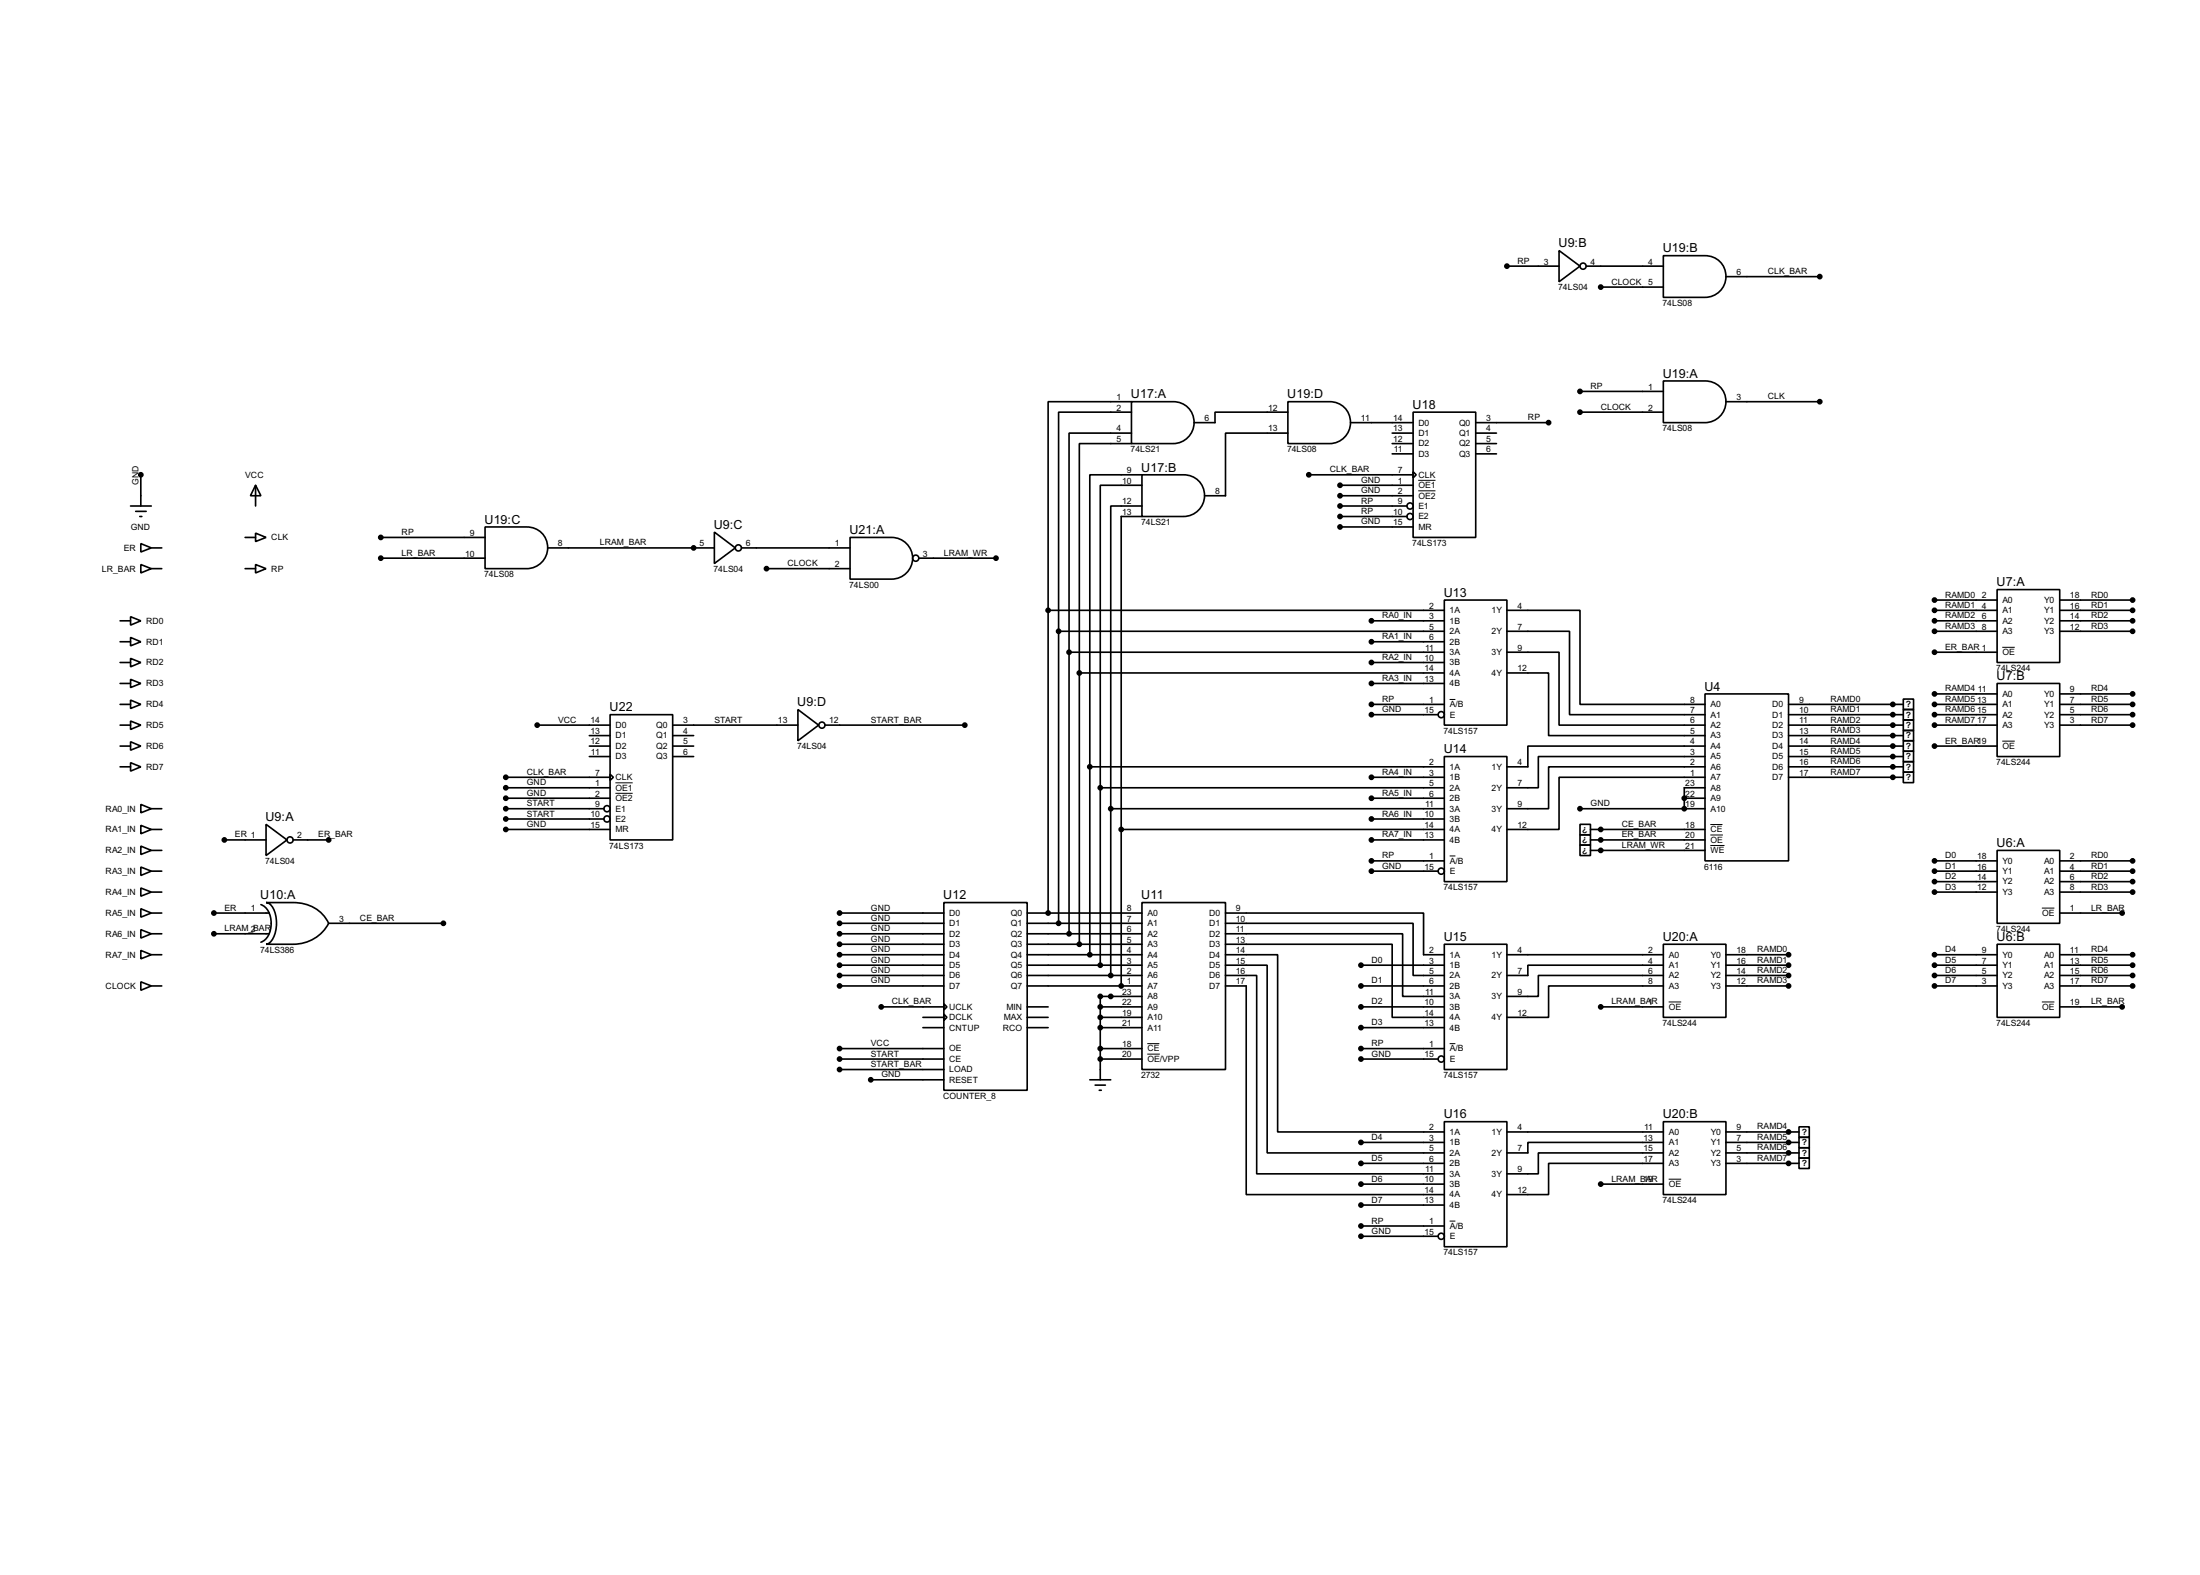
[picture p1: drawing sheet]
<svg xmlns="http://www.w3.org/2000/svg" width="536mm" height="383mm" viewBox="0 0 536 383" stroke-linecap="round" stroke-linejoin="round" font-family="sans-serif">
<g fill="none" stroke="#000" stroke-width=".4">
<path d="M367.1 64.8h12.7M379.8 61l5.1 3.8-5.1 3.8zM386.4 64.8h18.8M389.9 69.9h15.3M405.2 62.3h10.1a5.1 5.1 0 0 1 5.1 5 5.1 5.1 0 0 1-5.1 5.1h-10.1zM420.4 67.4h22.9M275.6 97.8h10.2a5.1 5.1 0 0 1 5.1 5.1 5.1 5.1 0 0 1-5.1 5.1h-10.2zM275.6 97.8h-20.3v50.8M313.7 97.8h10.2a5.1 5.1 0 0 1 5.1 5.1 5.1 5.1 0 0 1-5.1 5.1h-10.2zM384.9 95.3h20.3M405.2 92.8h10.1a5.1 5.1 0 0 1 5.1 5 5.1 5.1 0 0 1-5.1 5.1h-10.1zM420.4 97.8h22.9"/>
<path d="M34.3 115.6v7.6M62.3 118.2l1.3 2.5h-2.6zM62.3 118.2v5M275.6 100.4h-17.7v53.3M275.6 105.5h-15.2v53.3M275.6 108h-12.7v55.9M278.2 115.6h10.1a5.1 5.1 0 0 1 5.1 5.1 5.1 5.1 0 0 1-5.1 5.1h-10.1zM278.2 115.6h-12.7v71.1M278.2 118.2h-10.2v73.6M313.7 100.4h-17.7v2.5h-5.1M313.7 105.5h-15.2v15.2h-5.1M318.8 115.6h25.4"/>
<path d="M326.4 118.2h17.8M329 102.9h15.2M339.1 105.5h5.1M339.1 108h5.1M339.1 110.5h5.1M344.2 100.4h15.3v30.5h-15.3zM344.2 114.9l.8 .7-.8 .8zM359.5 102.9h17.7M359.5 105.5h5M359.5 108h5M359.5 110.5h5M384.9 100.4h20.3"/>
<path d="M31.8 123.2h5.1M33.1 124.5h2.5M34.1 125.8h.5M34.3 132.4l2.6 1-2.6 1zM34.3 137.5l2.6 1-2.6 1zM36.9 133.4h2.5M36.9 138.5h2.5M59.7 138.5h2.6M59.7 130.9h2.6M62.3 129.8l2.5 1.1-2.5 1zM62.3 137.5l2.5 1-2.5 1zM92.8 135.9h25.4"/>
<path d="M92.8 130.9h25.4M118.2 128.3h10.1a5.1 5.1 0 0 1 5.1 5.1 5.1 5.1 0 0 1-5.1 5.1h-10.1zM133.4 133.4h40.6M174 129.6l5.1 3.8-5.1 3.8zM180.6 133.4h26.5M186.7 138.5h20.4M207.1 130.9h10.1a5.1 5.1 0 0 1 5.1 5 5.1 5.1 0 0 1-5.1 5.1h-10.1zM223.8 135.9h18.8M278.2 123.2h-7.6v73.7M278.2 125.8h-5.1v114.3M326.4 120.7h17.8M326.4 123.2h16.3"/>
<path d="M326.4 125.8h16.3M326.4 128.3h17.8M29.3 151.2h2.5M29.3 156.3h2.5M31.8 150.2l2.5 1-2.5 1zM31.8 155.2l2.5 1.1-2.5 1zM255.3 148.6h96.5M255.3 148.6v73.7M257.9 153.7h93.9M257.9 153.7v71.1M260.4 158.8h91.4M260.4 158.8v68.6"/>
<path d="M334.1 151.2h17.7M334.1 156.3h17.7M351.8 146.1h15.3v30.5h-15.3zM367.1 148.6h17.8v22.9h30.4M367.1 153.7h15.2v20.3h33M367.1 158.8h12.7v17.8h35.5M471.2 158.8h15.3M471.2 146.1h15.3M471.2 148.6h15.3M471.2 151.2h15.3M471.2 153.7h15.3M486.5 143.6h15.2v17.7h-15.2z"/>
<path d="M501.7 146.1h17.8M501.7 148.6h17.8M501.7 151.2h17.8M501.7 153.7h17.8M29.3 171.5h2.5M29.3 176.6h2.5M29.3 161.3h2.5M29.3 166.4h2.5M31.8 160.3l2.5 1-2.5 1.1zM31.8 165.4l2.5 1-2.5 1zM31.8 170.5l2.5 1-2.5 1zM31.8 175.6l2.5 1-2.5 1z"/>
<path d="M130.9 176.6h17.7M143.6 179.1h5M148.6 174h15.3v30.5h-15.3zM163.9 176.6h30.5M163.9 179.1h5.1M194.4 172.8l5 3.8-5 3.8zM201 176.6h34M262.9 163.9h88.9M262.9 163.9v66M334.1 171.5h17.7M334.1 174h16.2M334.1 161.3h17.7"/>
<path d="M334.1 166.4h17.7M367.1 163.9h10.1v15.2h38.1M415.3 169h20.4v40.6h-20.4zM435.7 171.5h27.9M435.7 174h27.9M435.7 176.6h27.9M435.7 179.1h27.9M463.6 170.2h2.5v2.6h-2.5zM463.6 172.8h2.5v2.5h-2.5zM463.6 175.3h2.5v2.6h-2.5zM463.6 177.9h2.5v2.5h-2.5zM471.2 169h15.3"/>
<path d="M471.2 171.5h15.3M471.2 174h15.3M471.2 176.6h15.3M486.5 166.4h15.2v17.8h-15.2zM501.7 169h17.8M501.7 171.5h17.8M501.7 174h17.8M501.7 176.6h17.8M29.3 181.7h2.5M29.3 186.7h2.5M31.8 180.6l2.5 1.1-2.5 1zM31.8 185.7l2.5 1-2.5 1.1z"/>
<path d="M34.3 195.9l2.6 1-2.6 1zM36.9 196.9h2.5M123.2 196.9h23.9M123.2 189.3h25.4M123.2 194.4h25.4M123.2 199.4h23.9M123.2 191.8h25.4M143.6 181.7h5M143.6 184.2h5M148.6 188.5l.8 .8-.8 .7zM163.9 181.7h5.1M163.9 184.2h5.1"/>
<path d="M265.5 186.7h86.3M265.5 186.7v45.8M268 191.8v43.2M268 191.8h83.8M270.6 196.9h81.2M270.6 196.9v40.6M334.1 189.3h17.7M334.1 194.4h17.7M334.1 199.4h17.7M351.8 184.2h15.3v30.5h-15.3zM384.9 196.9h30.4M410.3 194.4h5"/>
<path d="M415.3 181.7h-43.1v5h-5.1M415.3 184.2h-40.6v7.6h-7.6M415.3 186.7h-38.1v10.2h-10.1M415.3 189.3h-35.5v12.7h-12.7M415.3 191.8h-5v5.1M435.7 181.7h27.9M435.7 189.3h27.9M435.7 184.2h27.9M435.7 186.7h27.9M463.6 180.4h2.5v2.5h-2.5zM463.6 182.9h2.5v2.6h-2.5zM463.6 185.5h2.5v2.5h-2.5z"/>
<path d="M463.6 188h2.5v2.6h-2.5zM471.2 181.7h15.3M34.3 201l2.6 1-2.6 1zM34.3 206l2.6 1.1-2.6 1zM34.3 211.1l2.6 1-2.6 1.1zM34.3 216.2l2.6 1-2.6 1zM36.9 212.1h2.5M36.9 217.2h2.5M36.9 202h2.5M36.9 207.1h2.5M54.7 204.5h10.1M64.8 200.7l5.1 3.8-5.1 3.8z"/>
<path d="M64.8 219.8h6.6a9.2 9.2 0 0 1 8.7 5 9.6 9.6 0 0 1-8.7 5.1h-6.6a3.5 3.5 0 0 0 2.3-3.1 7.2 7.2 0 0 0-1.4-6.7zM71.4 204.5h8.7M123.2 202h25.4M229.9 219.8h20.3v45.7h-20.3zM273.1 202h78.7M278.2 219.8h20.3v40.6h-20.3zM334.1 209.6h17.7M334.1 212.1h16.2M334.1 204.5h17.7M384.9 200.7h2.5v2.6h-2.5zM384.9 203.3h2.5v2.5h-2.5zM384.9 205.8h2.5v2.5h-2.5z"/>
<path d="M387.4 204.5h27.9M387.4 202h27.9M387.4 207.1h27.9M471.2 209.6h15.3M471.2 212.1h15.3M471.2 214.7h15.3M471.2 217.2h15.3M486.5 207.1h15.2v17.7h-15.2zM501.7 209.6h17.8M501.7 212.1h17.8M501.7 214.7h17.8M501.7 217.2h17.8"/>
<path d="M34.3 239.1l2.6 1-2.6 1zM34.3 221.3l2.6 1-2.6 1zM34.3 226.4l2.6 1-2.6 1zM34.3 231.4l2.6 1.1-2.6 1zM36.9 222.3h2.5M36.9 232.5h2.5M36.9 227.4h2.5M52.1 222.3h13.5M52.1 227.4h13.5M63.6 220.3a5.1 5.1 0 0 1 2.3 6.1 3.9 3.9 0 0 1-2.3 3M80.1 224.8h27.9M204.5 222.3h25.4"/>
<path d="M204.5 232.5h25.4M204.5 235h25.4M204.5 237.5h25.4M204.5 227.4h25.4M204.5 224.8h25.4M204.5 229.9h25.4M250.2 222.3h28M250.2 232.5h28M250.2 235h28M250.2 237.5h28M250.2 227.4h28M250.2 224.8h28"/>
<path d="M250.2 229.9h28M298.5 222.3h48.3v10.2h5M298.5 224.8h45.7v12.7h7.6M298.5 227.4h43.2v15.2h10.1M298.5 229.9h40.6v17.8h12.7M298.5 232.5h12.7v43.1h40.6M298.5 235h10.2v45.7h43.1M298.5 237.5h7.6v48.3h45.7M331.5 235h20.3M351.8 229.9h15.3v30.5h-15.3zM367.1 232.5h38.1M405.2 229.9h15.2v17.8h-15.2z"/>
<path d="M405.2 235h-33v2.5h-5.1M405.2 237.5h-30.5v5.1h-7.6M420.4 232.5h15.3M420.4 235h15.3M420.4 237.5h15.3M471.2 232.5h15.3M471.2 235h15.3M471.2 237.5h15.3M486.5 229.9h15.2v17.8h-15.2zM501.7 222.3h15.2M501.7 232.5h17.8M501.7 235h17.8"/>
<path d="M501.7 237.5h17.8M36.9 240.1h2.5M204.5 240.1h25.4M204.5 255.3h25.4M204.5 257.9h25.4M214.7 245.2h15.2M224.8 247.7h5.1M224.8 250.2h5.1M229.9 244.4l.8 .8-.8 .7zM229.9 246.9l.8 .8-.8 .8zM250.2 245.2h5.1M250.2 240.1h28"/>
<path d="M250.2 247.7h5.1M250.2 250.2h5.1M268 245.2h10.2M268 247.7h10.2M268 250.2h10.2M268 255.3h10.2M268 257.9h10.2M278.2 242.6h-10.2v20.3M298.5 240.1h5.1v50.8h48.2M331.5 245.2h20.3M331.5 240.1h20.3M331.5 250.2h20.3"/>
<path d="M331.5 255.3h20.3M331.5 257.9h18.8M389.9 245.2h15.3M405.2 240.1h-28v7.6h-10.1M420.4 240.1h15.3M471.2 240.1h15.3M501.7 245.2h15.2M501.7 240.1h17.8M204.5 260.4h25.4M212.1 262.9h17.8M265.5 262.9h5.1M266.8 264.2h2.5"/>
<path d="M267.8 265.5h.5M331.5 278.2h20.3M351.8 273.1h15.3v30.5h-15.3zM367.1 275.6h38.1M405.2 273.1h15.2v17.8h-15.2zM405.2 278.2h-33v2.5h-5.1M420.4 278.2h17.8M420.4 275.6h17.8M438.2 274.4h2.5v2.5h-2.5zM438.2 276.9h2.5v2.6h-2.5zM438.2 279.5h2.5v2.5h-2.5zM331.5 283.3h20.3"/>
<path d="M331.5 288.3h20.3M331.5 293.4h20.3M331.5 298.5h20.3M389.9 288.3h15.3M405.2 280.7h-30.5v5.1h-7.6M405.2 283.3h-28v7.6h-10.1M420.4 283.3h17.8M420.4 280.7h17.8M438.2 282h2.5v2.5h-2.5zM331.5 301h18.8"/>
<circle cx="385.6" cy="64.8" r=".75"/>
<circle cx="179.8" cy="133.4" r=".75"/>
<circle cx="223" cy="135.9" r=".75"/>
<circle cx="343.4" cy="125.8" r=".75"/>
<circle cx="343.4" cy="123.2" r=".75"/>
<circle cx="200.2" cy="176.6" r=".75"/>
<circle cx="351" cy="174" r=".75"/>
<circle cx="147.8" cy="199.4" r=".75"/>
<circle cx="147.8" cy="196.9" r=".75"/>
<circle cx="70.6" cy="204.5" r=".75"/>
<circle cx="351" cy="212.1" r=".75"/>
<circle cx="351" cy="257.9" r=".75"/>
<circle cx="351" cy="301" r=".75"/>
</g>
<g fill="#000">
<circle cx="169" cy="133.4" r=".2"/>
<circle cx="461.1" cy="171.5" r=".2"/>
<circle cx="461.1" cy="174" r=".2"/>
<circle cx="461.1" cy="176.6" r=".2"/>
<circle cx="461.1" cy="179.1" r=".2"/>
<circle cx="410.3" cy="194.4" r=".2"/>
<circle cx="410.3" cy="196.9" r=".2"/>
<circle cx="461.1" cy="189.3" r=".2"/>
<circle cx="461.1" cy="184.2" r=".2"/>
<circle cx="461.1" cy="186.7" r=".2"/>
<circle cx="461.1" cy="181.7" r=".2"/>
<circle cx="389.9" cy="204.5" r=".2"/>
<circle cx="389.9" cy="207.1" r=".2"/>
<circle cx="389.9" cy="202" r=".2"/>
<circle cx="255.3" cy="222.3" r=".2"/>
<circle cx="273.1" cy="240.1" r=".2"/>
<circle cx="435.7" cy="275.6" r=".2"/>
<circle cx="435.7" cy="278.2" r=".2"/>
<circle cx="435.7" cy="280.7" r=".2"/>
<circle cx="435.7" cy="283.3" r=".2"/>
</g>
<g fill="none" stroke="#000" stroke-width=".24">
<path d="M345.5 117h4.2M345.5 119.5h4.2M487.7 157.6h3.1M353.1 170.3h1.4M149.9 190.6h4.2M149.9 193.2h4.2M487.7 180.5h3.1M353.1 208.4h1.4M416.6 200.8h3M416.6 203.3h3.1M416.6 205.9h3.5M497.4 221.1h3"/>
<path d="M279.5 254.1h2.9M279.5 256.7h3M353.1 254.1h1.4M406.5 244h3M497.4 244h3M353.1 297.3h1.4M406.5 287.1h3"/>
</g>
<g fill="#000" stroke="#000" stroke-width=".4">
<circle cx="367" cy="64.8" r=".5"/>
<circle cx="389.9" cy="69.9" r=".5"/>
<circle cx="443.2" cy="67.4" r=".5"/>
<circle cx="384.8" cy="95.3" r=".5"/>
<circle cx="443.2" cy="97.8" r=".5"/>
<circle cx="34.3" cy="115.6" r=".5"/>
<circle cx="318.8" cy="115.6" r=".5"/>
<circle cx="326.4" cy="118.2" r=".5"/>
<circle cx="377.2" cy="102.9" r=".5"/>
<circle cx="384.8" cy="100.4" r=".5"/>
<circle cx="92.7" cy="130.9" r=".5"/>
<circle cx="92.7" cy="135.9" r=".5"/>
<circle cx="168.9" cy="133.4" r=".5"/>
<circle cx="186.7" cy="138.5" r=".5"/>
<circle cx="242.6" cy="135.9" r=".5"/>
<circle cx="326.4" cy="120.7" r=".5"/>
<circle cx="326.4" cy="123.2" r=".5"/>
<circle cx="326.4" cy="125.8" r=".5"/>
<circle cx="326.4" cy="128.3" r=".5"/>
<circle cx="255.3" cy="148.6" r=".5"/>
<circle cx="257.8" cy="153.7" r=".5"/>
<circle cx="260.4" cy="158.8" r=".5"/>
<circle cx="334" cy="156.3" r=".5"/>
<circle cx="334" cy="151.2" r=".5"/>
<circle cx="471.2" cy="158.8" r=".5"/>
<circle cx="471.2" cy="153.7" r=".5"/>
<circle cx="471.2" cy="146.1" r=".5"/>
<circle cx="471.2" cy="148.6" r=".5"/>
<circle cx="471.2" cy="151.2" r=".5"/>
<circle cx="519.4" cy="153.7" r=".5"/>
<circle cx="519.4" cy="151.2" r=".5"/>
<circle cx="519.4" cy="146.1" r=".5"/>
<circle cx="519.4" cy="148.6" r=".5"/>
<circle cx="130.8" cy="176.6" r=".5"/>
<circle cx="235" cy="176.6" r=".5"/>
<circle cx="262.9" cy="163.9" r=".5"/>
<circle cx="334" cy="166.4" r=".5"/>
<circle cx="334" cy="174" r=".5"/>
<circle cx="334" cy="171.5" r=".5"/>
<circle cx="334" cy="161.3" r=".5"/>
<circle cx="461" cy="171.5" r=".5"/>
<circle cx="461" cy="179.1" r=".5"/>
<circle cx="461" cy="174" r=".5"/>
<circle cx="461" cy="176.6" r=".5"/>
<circle cx="471.2" cy="169" r=".5"/>
<circle cx="471.2" cy="174" r=".5"/>
<circle cx="471.2" cy="176.6" r=".5"/>
<circle cx="471.2" cy="171.5" r=".5"/>
<circle cx="519.4" cy="174" r=".5"/>
<circle cx="519.4" cy="176.6" r=".5"/>
<circle cx="519.4" cy="169" r=".5"/>
<circle cx="519.4" cy="171.5" r=".5"/>
<circle cx="123.2" cy="199.4" r=".5"/>
<circle cx="123.2" cy="194.4" r=".5"/>
<circle cx="123.2" cy="191.8" r=".5"/>
<circle cx="123.2" cy="196.9" r=".5"/>
<circle cx="123.2" cy="189.3" r=".5"/>
<circle cx="265.4" cy="186.7" r=".5"/>
<circle cx="268" cy="191.8" r=".5"/>
<circle cx="270.5" cy="196.9" r=".5"/>
<circle cx="334" cy="199.4" r=".5"/>
<circle cx="334" cy="194.4" r=".5"/>
<circle cx="334" cy="189.3" r=".5"/>
<circle cx="384.8" cy="196.9" r=".5"/>
<circle cx="410.2" cy="196.9" r=".5"/>
<circle cx="410.2" cy="194.4" r=".5"/>
<circle cx="461" cy="181.7" r=".5"/>
<circle cx="461" cy="186.7" r=".5"/>
<circle cx="461" cy="184.2" r=".5"/>
<circle cx="461" cy="189.3" r=".5"/>
<circle cx="471.2" cy="181.7" r=".5"/>
<circle cx="54.6" cy="204.5" r=".5"/>
<circle cx="80" cy="204.5" r=".5"/>
<circle cx="123.2" cy="202" r=".5"/>
<circle cx="273.1" cy="202" r=".5"/>
<circle cx="334" cy="204.5" r=".5"/>
<circle cx="334" cy="212.1" r=".5"/>
<circle cx="334" cy="209.6" r=".5"/>
<circle cx="389.9" cy="204.5" r=".5"/>
<circle cx="389.9" cy="207.1" r=".5"/>
<circle cx="389.9" cy="202" r=".5"/>
<circle cx="471.2" cy="212.1" r=".5"/>
<circle cx="471.2" cy="214.7" r=".5"/>
<circle cx="471.2" cy="209.6" r=".5"/>
<circle cx="471.2" cy="217.2" r=".5"/>
<circle cx="519.4" cy="217.2" r=".5"/>
<circle cx="519.4" cy="214.7" r=".5"/>
<circle cx="519.4" cy="209.6" r=".5"/>
<circle cx="519.4" cy="212.1" r=".5"/>
<circle cx="52.1" cy="227.4" r=".5"/>
<circle cx="52.1" cy="222.3" r=".5"/>
<circle cx="108" cy="224.8" r=".5"/>
<circle cx="204.5" cy="237.5" r=".5"/>
<circle cx="204.5" cy="227.4" r=".5"/>
<circle cx="204.5" cy="224.8" r=".5"/>
<circle cx="204.5" cy="235" r=".5"/>
<circle cx="204.5" cy="222.3" r=".5"/>
<circle cx="204.5" cy="229.9" r=".5"/>
<circle cx="204.5" cy="232.5" r=".5"/>
<circle cx="255.3" cy="222.3" r=".5"/>
<circle cx="257.8" cy="224.8" r=".5"/>
<circle cx="260.4" cy="227.4" r=".5"/>
<circle cx="262.9" cy="229.9" r=".5"/>
<circle cx="265.4" cy="232.5" r=".5"/>
<circle cx="268" cy="235" r=".5"/>
<circle cx="270.5" cy="237.5" r=".5"/>
<circle cx="331.5" cy="235" r=".5"/>
<circle cx="435.6" cy="232.5" r=".5"/>
<circle cx="435.6" cy="235" r=".5"/>
<circle cx="435.6" cy="237.5" r=".5"/>
<circle cx="471.2" cy="235" r=".5"/>
<circle cx="471.2" cy="237.5" r=".5"/>
<circle cx="471.2" cy="232.5" r=".5"/>
<circle cx="516.9" cy="222.3" r=".5"/>
<circle cx="519.4" cy="235" r=".5"/>
<circle cx="519.4" cy="237.5" r=".5"/>
<circle cx="519.4" cy="232.5" r=".5"/>
<circle cx="204.5" cy="257.9" r=".5"/>
<circle cx="204.5" cy="255.3" r=".5"/>
<circle cx="204.5" cy="240.1" r=".5"/>
<circle cx="214.6" cy="245.2" r=".5"/>
<circle cx="268" cy="247.7" r=".5"/>
<circle cx="268" cy="250.2" r=".5"/>
<circle cx="268" cy="257.9" r=".5"/>
<circle cx="268" cy="245.2" r=".5"/>
<circle cx="268" cy="242.6" r=".5"/>
<circle cx="268" cy="255.3" r=".5"/>
<circle cx="270.5" cy="242.6" r=".5"/>
<circle cx="273.1" cy="240.1" r=".5"/>
<circle cx="331.5" cy="257.9" r=".5"/>
<circle cx="331.5" cy="255.3" r=".5"/>
<circle cx="331.5" cy="240.1" r=".5"/>
<circle cx="331.5" cy="245.2" r=".5"/>
<circle cx="331.5" cy="250.2" r=".5"/>
<circle cx="389.9" cy="245.2" r=".5"/>
<circle cx="435.6" cy="240.1" r=".5"/>
<circle cx="471.2" cy="240.1" r=".5"/>
<circle cx="516.9" cy="245.2" r=".5"/>
<circle cx="519.4" cy="240.1" r=".5"/>
<circle cx="204.5" cy="260.4" r=".5"/>
<circle cx="212.1" cy="262.9" r=".5"/>
<circle cx="331.5" cy="278.2" r=".5"/>
<circle cx="435.6" cy="278.2" r=".5"/>
<circle cx="435.6" cy="275.6" r=".5"/>
<circle cx="331.5" cy="283.3" r=".5"/>
<circle cx="331.5" cy="293.4" r=".5"/>
<circle cx="331.5" cy="288.3" r=".5"/>
<circle cx="331.5" cy="298.5" r=".5"/>
<circle cx="389.9" cy="288.3" r=".5"/>
<circle cx="435.6" cy="280.7" r=".5"/>
<circle cx="435.6" cy="283.3" r=".5"/>
<circle cx="331.5" cy="301" r=".5"/>
</g>
<g font-size="3.4">
<text x="379.6" y="60.2">U9:B</text>
<text x="405" y="61.4">U19:B</text>
<text x="405" y="92">U19:A</text>
<text x="275.5" y="97">U17:A</text>
<text x="313.6" y="97">U19:D</text>
<text x="344.1" y="99.5">U18</text>
<text x="278" y="114.8">U17:B</text>
<text x="118" y="127.5">U19:C</text>
<text x="173.9" y="128.8">U9:C</text>
<text x="206.9" y="130.1">U21:A</text>
<text x="486.3" y="142.8">U7:A</text>
<text x="351.7" y="145.3">U13</text>
<text x="486.3" y="165.6">U7:B</text>
<text x="148.5" y="173.2">U22</text>
<text x="194.2" y="172">U9:D</text>
<text x="415.2" y="168.2">U4</text>
<text x="351.7" y="183.4">U14</text>
<text x="64.7" y="199.9">U9:A</text>
<text x="486.3" y="206.3">U6:A</text>
<text x="63.4" y="219">U10:A</text>
<text x="229.8" y="219">U12</text>
<text x="278" y="219">U11</text>
<text x="351.7" y="229.1">U15</text>
<text x="405" y="229.1">U20:A</text>
<text x="486.3" y="229.1">U6:B</text>
<text x="351.7" y="272.3">U16</text>
<text x="405" y="272.3">U20:B</text>
</g>
<g font-size="2.4">
<text x="369.6" y="64.2">RP</text>
<text x="376.1" y="64.4">3</text>
<text x="387.4" y="64.4">4</text>
<text x="401.5" y="64.4">4</text>
<text x="379.6" y="70.7">74LS04</text>
<text x="392.5" y="69.3">CLOCK 5</text>
<text x="423" y="67">6</text>
<text x="430.6" y="66.7">CLK_BAR</text>
<text x="405" y="74.5">74LS08</text>
<text x="387.4" y="94.7">RP</text>
<text x="401.5" y="94.9">1</text>
<text x="272" y="97.4">1</text>
<text x="272" y="100">2</text>
<text x="308.9" y="100">12</text>
<text x="389.9" y="99.8">CLOCK</text>
<text x="401.5" y="100">2</text>
<text x="423" y="97.4">3</text>
<text x="430.6" y="97.2">CLK</text>
<text x="272" y="105.1">4</text>
<text x="272" y="107.6">5</text>
<text x="293.4" y="102.5">6</text>
<text x="308.9" y="105.1">13</text>
<text x="331.5" y="102.5">11</text>
<text x="339.4" y="102.5">14</text>
<text x="339.4" y="105.1">13</text>
<text x="339.4" y="107.6">12</text>
<text x="345.5" y="103.6">D0</text>
<text x="345.5" y="106.2">D1</text>
<text x="355.4" y="103.6">Q0</text>
<text x="355.4" y="106.2">Q1</text>
<text x="362" y="102.5">3</text>
<text x="362" y="105.1">4</text>
<text x="362" y="107.6">5</text>
<text x="372.2" y="102.3">RP</text>
<text x="405" y="105">74LS08</text>
<text x="275.4" y="110.1">74LS21</text>
<text x="313.5" y="110.1">74LS08</text>
<text x="339.5" y="110.1">11</text>
<text x="345.5" y="108.7">D2</text>
<text x="345.5" y="111.2">D3</text>
<text x="355.4" y="108.7">Q2</text>
<text x="355.4" y="111.2">Q3</text>
<text x="362" y="110.1">6</text>
<text x="33.7" y="118.1" transform="rotate(-90 33.7 118.1)">GND</text>
<text x="59.7" y="116.3">VCC</text>
<text x="273.3" y="117.8">10</text>
<text x="274.5" y="115.2">9</text>
<text x="323.9" y="115">CLK_BAR</text>
<text x="331.5" y="117.6">GND</text>
<text x="340.5" y="115.2">7</text>
<text x="340.5" y="117.8">1</text>
<text x="345.5" y="116.3">CLK</text>
<text x="345.5" y="118.9">OE1</text>
<text x="273.3" y="122.8">12</text>
<text x="273.3" y="125.4">13</text>
<text x="296" y="120.3">8</text>
<text x="331.5" y="120.1">GND</text>
<text x="331.5" y="122.6">RP</text>
<text x="331.5" y="125.2">RP</text>
<text x="339.4" y="125.4">10</text>
<text x="340.5" y="120.3">2</text>
<text x="340.5" y="122.8">9</text>
<text x="345.5" y="121.4">OE2</text>
<text x="345.5" y="123.9">E1</text>
<text x="31.8" y="129">GND</text>
<text x="66.1" y="131.6">CLK</text>
<text x="97.8" y="130.3">RP</text>
<text x="114.5" y="130.5">9</text>
<text x="278" y="127.8">74LS21</text>
<text x="331.5" y="127.7">GND</text>
<text x="339.4" y="127.9">15</text>
<text x="345.5" y="126.4">E2</text>
<text x="345.5" y="129">MR</text>
<text x="30.1" y="134.1">ER</text>
<text x="97.8" y="135.3">LR_BAR</text>
<text x="113.3" y="135.5">10</text>
<text x="135.9" y="133">8</text>
<text x="146.1" y="132.8">LRAM_BAR</text>
<text x="170.4" y="133">5</text>
<text x="181.7" y="133">6</text>
<text x="191.8" y="137.9">CLOCK</text>
<text x="203.4" y="133">1</text>
<text x="224.8" y="135.5">3</text>
<text x="229.9" y="135.3">LRAM_WR</text>
<text x="344" y="133">74LS173</text>
<text x="24.8" y="139.2">LR_BAR</text>
<text x="66.1" y="139.2">RP</text>
<text x="118" y="140.5">74LS08</text>
<text x="173.8" y="139.3">74LS04</text>
<text x="203.4" y="138.1">2</text>
<text x="206.9" y="143.1">74LS00</text>
<text x="348.2" y="148.2">2</text>
<text x="353.1" y="149.3">1A</text>
<text x="363.3" y="149.3">1Y</text>
<text x="369.6" y="148.2">4</text>
<text x="473.8" y="145.5">RAMD0</text>
<text x="473.8" y="148">RAMD1</text>
<text x="482.8" y="145.7">2</text>
<text x="482.8" y="148.2">4</text>
<text x="487.7" y="146.8">A0</text>
<text x="487.7" y="149.3">A1</text>
<text x="497.9" y="146.8">Y0</text>
<text x="497.9" y="149.3">Y1</text>
<text x="504.2" y="145.7">18</text>
<text x="504.2" y="148.2">16</text>
<text x="509.3" y="145.5">RD0</text>
<text x="509.3" y="148">RD1</text>
<text x="35.6" y="151.9">RD0</text>
<text x="336.6" y="155.7">RA1_IN</text>
<text x="336.6" y="150.6">RA0_IN</text>
<text x="348.2" y="150.8">3</text>
<text x="348.2" y="153.3">5</text>
<text x="348.2" y="155.9">6</text>
<text x="353.1" y="151.9">1B</text>
<text x="353.1" y="154.4">2A</text>
<text x="363.3" y="154.4">2Y</text>
<text x="369.6" y="153.3">7</text>
<text x="473.8" y="150.6">RAMD2</text>
<text x="473.8" y="153.1">RAMD3</text>
<text x="482.8" y="150.8">6</text>
<text x="482.8" y="153.3">8</text>
<text x="487.7" y="151.9">A2</text>
<text x="487.7" y="154.4">A3</text>
<text x="497.9" y="151.9">Y2</text>
<text x="497.9" y="154.4">Y3</text>
<text x="504.2" y="150.8">14</text>
<text x="504.2" y="153.3">12</text>
<text x="509.3" y="150.6">RD2</text>
<text x="509.3" y="153.1">RD3</text>
<text x="35.6" y="157">RD1</text>
<text x="336.6" y="160.7">RA2_IN</text>
<text x="347" y="160.9">10</text>
<text x="347.2" y="158.4">11</text>
<text x="353.1" y="157">2B</text>
<text x="353.1" y="159.5">3A</text>
<text x="363.3" y="159.5">3Y</text>
<text x="369.6" y="158.4">9</text>
<text x="473.8" y="158.2">ER_BAR 1</text>
<text x="487.7" y="159.5">OE</text>
<text x="35.6" y="162">RD2</text>
<text x="35.6" y="167.1">RD3</text>
<text x="336.6" y="165.8">RA3_IN</text>
<text x="347" y="163.5">14</text>
<text x="347" y="166">13</text>
<text x="353.1" y="162">3B</text>
<text x="353.1" y="164.6">4A</text>
<text x="353.1" y="167.1">4B</text>
<text x="363.3" y="164.6">4Y</text>
<text x="369.6" y="163.5">12</text>
<text x="486.3" y="163.4">74LS244</text>
<text x="35.6" y="172.2">RD4</text>
<text x="336.6" y="173.4">GND</text>
<text x="336.6" y="170.9">RP</text>
<text x="347" y="173.6">15</text>
<text x="348.2" y="171.1">1</text>
<text x="353.1" y="172.2">A/B</text>
<text x="411.7" y="171.1">8</text>
<text x="411.7" y="173.6">7</text>
<text x="416.6" y="172.2">A0</text>
<text x="431.7" y="172.2">D0</text>
<text x="438.2" y="171.1">9</text>
<text x="438.2" y="173.6">10</text>
<text x="445.8" y="170.9">RAMD0</text>
<text x="445.8" y="173.4">RAMD1</text>
<text x="464.3" y="172.2">?</text>
<text x="473.8" y="168.4">RAMD4</text>
<text x="473.8" y="170.9">RAMD5</text>
<text x="473.8" y="173.4">RAMD6</text>
<text x="481.6" y="171.1">13</text>
<text x="481.6" y="173.6">15</text>
<text x="481.8" y="168.6">11</text>
<text x="487.7" y="169.7">A0</text>
<text x="487.7" y="172.2">A1</text>
<text x="497.9" y="169.7">Y0</text>
<text x="497.9" y="172.2">Y1</text>
<text x="504.2" y="168.6">9</text>
<text x="504.2" y="171.1">7</text>
<text x="504.2" y="173.6">5</text>
<text x="509.3" y="168.4">RD4</text>
<text x="509.3" y="170.9">RD5</text>
<text x="509.3" y="173.4">RD6</text>
<text x="35.6" y="177.3">RD5</text>
<text x="135.9" y="176">VCC</text>
<text x="143.8" y="176.2">14</text>
<text x="143.8" y="178.7">13</text>
<text x="149.9" y="177.3">D0</text>
<text x="149.9" y="179.8">D1</text>
<text x="159.8" y="177.3">Q0</text>
<text x="159.8" y="179.8">Q1</text>
<text x="166.4" y="176.2">3</text>
<text x="166.4" y="178.7">4</text>
<text x="174" y="176">START</text>
<text x="189.5" y="176.2">13</text>
<text x="202" y="176.2">12</text>
<text x="212.1" y="176">START_BAR</text>
<text x="351.6" y="178.7">74LS157</text>
<text x="353.1" y="174.7">E</text>
<text x="411.7" y="176.2">6</text>
<text x="411.7" y="178.7">5</text>
<text x="416.6" y="174.7">A1</text>
<text x="416.6" y="177.3">A2</text>
<text x="416.6" y="179.8">A3</text>
<text x="431.7" y="174.7">D1</text>
<text x="431.7" y="177.3">D2</text>
<text x="431.7" y="179.8">D3</text>
<text x="438.2" y="176.2">11</text>
<text x="438.2" y="178.7">13</text>
<text x="445.8" y="176">RAMD2</text>
<text x="445.8" y="178.5">RAMD3</text>
<text x="464.3" y="174.7">?</text>
<text x="464.3" y="177.3">?</text>
<text x="464.3" y="179.8">?</text>
<text x="473.8" y="176">RAMD7</text>
<text x="481.6" y="176.2">17</text>
<text x="487.7" y="174.7">A2</text>
<text x="487.7" y="177.3">A3</text>
<text x="497.9" y="174.7">Y2</text>
<text x="497.9" y="177.3">Y3</text>
<text x="504.2" y="176.2">3</text>
<text x="509.3" y="176">RD7</text>
<text x="35.6" y="182.4">RD6</text>
<text x="143.8" y="181.3">12</text>
<text x="144" y="183.8">11</text>
<text x="149.9" y="182.4">D2</text>
<text x="149.9" y="184.9">D3</text>
<text x="159.8" y="182.4">Q2</text>
<text x="159.8" y="184.9">Q3</text>
<text x="166.4" y="181.3">5</text>
<text x="166.4" y="183.8">6</text>
<text x="194.2" y="182.5">74LS04</text>
<text x="411.7" y="181.3">4</text>
<text x="411.7" y="183.8">3</text>
<text x="416.6" y="182.4">A4</text>
<text x="416.6" y="184.9">A5</text>
<text x="431.7" y="182.4">D4</text>
<text x="431.7" y="184.9">D5</text>
<text x="438.2" y="181.3">14</text>
<text x="438.2" y="183.8">15</text>
<text x="445.8" y="181.1">RAMD4</text>
<text x="445.8" y="183.6">RAMD5</text>
<text x="464.3" y="182.4">?</text>
<text x="464.3" y="184.9">?</text>
<text x="473.8" y="181.1">ER_BAR19</text>
<text x="487.7" y="182.4">OE</text>
<text x="35.6" y="187.4">RD7</text>
<text x="128.3" y="191.2">GND</text>
<text x="128.3" y="188.7">CLK_BAR</text>
<text x="145" y="188.9">7</text>
<text x="145" y="191.4">1</text>
<text x="149.9" y="190">CLK</text>
<text x="336.6" y="188.7">RA4_IN</text>
<text x="348.2" y="186.3">2</text>
<text x="348.2" y="188.9">3</text>
<text x="348.2" y="191.4">5</text>
<text x="353.1" y="187.4">1A</text>
<text x="353.1" y="190">1B</text>
<text x="363.3" y="187.4">1Y</text>
<text x="369.6" y="186.3">4</text>
<text x="369.6" y="191.4">7</text>
<text x="410.5" y="191.4">23</text>
<text x="411.7" y="186.3">2</text>
<text x="411.7" y="188.9">1</text>
<text x="416.6" y="187.4">A6</text>
<text x="416.6" y="190">A7</text>
<text x="431.7" y="187.4">D6</text>
<text x="431.7" y="190">D7</text>
<text x="438.2" y="186.3">16</text>
<text x="438.2" y="188.9">17</text>
<text x="445.8" y="186.1">RAMD6</text>
<text x="445.8" y="188.7">RAMD7</text>
<text x="464.3" y="187.4">?</text>
<text x="464.3" y="190">?</text>
<text x="486.3" y="186.3">74LS244</text>
<text x="25.7" y="197.6">RA0_IN</text>
<text x="128.3" y="196.3">START</text>
<text x="128.3" y="193.8">GND</text>
<text x="145" y="194">2</text>
<text x="145" y="196.5">9</text>
<text x="149.9" y="192.5">OE1</text>
<text x="149.9" y="195.1">OE2</text>
<text x="149.9" y="197.6">E1</text>
<text x="336.6" y="193.8">RA5_IN</text>
<text x="347.2" y="196.5">11</text>
<text x="348.2" y="194">6</text>
<text x="353.1" y="192.5">2A</text>
<text x="353.1" y="195.1">2B</text>
<text x="353.1" y="197.6">3A</text>
<text x="363.3" y="192.5">2Y</text>
<text x="363.3" y="197.6">3Y</text>
<text x="369.6" y="196.5">9</text>
<text x="387.4" y="196.3">GND</text>
<text x="410.5" y="194">22</text>
<text x="410.5" y="196.5">19</text>
<text x="416.6" y="192.5">A8</text>
<text x="416.6" y="195.1">A9</text>
<text x="416.6" y="197.6">A10</text>
<text x="25.7" y="202.7">RA1_IN</text>
<text x="57.2" y="203.9">ER 1</text>
<text x="77.5" y="203.9">ER_BAR</text>
<text x="128.3" y="198.8">START</text>
<text x="128.3" y="201.4">GND</text>
<text x="143.8" y="199">10</text>
<text x="143.8" y="201.6">15</text>
<text x="149.9" y="200.1">E2</text>
<text x="149.9" y="202.7">MR</text>
<text x="336.6" y="198.8">RA6_IN</text>
<text x="336.6" y="203.9">RA7_IN</text>
<text x="347" y="199">10</text>
<text x="347" y="201.6">14</text>
<text x="353.1" y="200.1">3B</text>
<text x="353.1" y="202.7">4A</text>
<text x="363.3" y="202.7">4Y</text>
<text x="369.6" y="201.6">12</text>
<text x="386.7" y="201.3" transform="rotate(-180 386.7 201.3)">?</text>
<text x="386.7" y="203.8" transform="rotate(-180 386.7 203.8)">?</text>
<text x="395" y="201.4">CE_BAR</text>
<text x="395" y="203.9">ER_BAR</text>
<text x="410.5" y="201.6">18</text>
<text x="416.6" y="202.7">CE</text>
<text x="25.7" y="207.8">RA2_IN</text>
<text x="72.4" y="204.1">2</text>
<text x="148.4" y="206.6">74LS173</text>
<text x="336.6" y="209">RP</text>
<text x="347" y="204.1">13</text>
<text x="348.2" y="209.2">1</text>
<text x="353.1" y="205.2">4B</text>
<text x="386.7" y="206.4" transform="rotate(-180 386.7 206.4)">?</text>
<text x="395" y="206.5">LRAM_WR</text>
<text x="410.5" y="204.1">20</text>
<text x="410.5" y="206.7">21</text>
<text x="416.6" y="205.2">OE</text>
<text x="416.6" y="207.8">WE</text>
<text x="473.8" y="209">D0</text>
<text x="481.6" y="209.2">18</text>
<text x="504.2" y="209.2">2</text>
<text x="509.3" y="209">RD0</text>
<text x="25.7" y="212.8">RA3_IN</text>
<text x="64.6" y="210.4">74LS04</text>
<text x="336.6" y="211.5">GND</text>
<text x="347" y="211.7">15</text>
<text x="353.1" y="210.3">A/B</text>
<text x="353.1" y="212.8">E</text>
<text x="415.1" y="211.7">6116</text>
<text x="473.8" y="211.5">D1</text>
<text x="473.8" y="214.1">D2</text>
<text x="481.6" y="211.7">16</text>
<text x="481.6" y="214.3">14</text>
<text x="487.7" y="210.3">Y0</text>
<text x="487.7" y="212.8">Y1</text>
<text x="487.7" y="215.4">Y2</text>
<text x="497.9" y="210.3">A0</text>
<text x="497.9" y="212.8">A1</text>
<text x="497.9" y="215.4">A2</text>
<text x="504.2" y="211.7">4</text>
<text x="504.2" y="214.3">6</text>
<text x="509.3" y="211.5">RD1</text>
<text x="509.3" y="214.1">RD2</text>
<text x="25.7" y="217.9">RA4_IN</text>
<text x="54.7" y="221.7">ER</text>
<text x="61.1" y="221.9">1</text>
<text x="212.1" y="221.7">GND</text>
<text x="274.5" y="221.9">8</text>
<text x="301" y="221.9">9</text>
<text x="351.6" y="216.8">74LS157</text>
<text x="473.8" y="216.6">D3</text>
<text x="481.6" y="216.8">12</text>
<text x="487.7" y="217.9">Y3</text>
<text x="497.9" y="217.9">A3</text>
<text x="504.2" y="216.8">8</text>
<text x="504.2" y="221.9">1</text>
<text x="509.3" y="221.7">LR_BAR</text>
<text x="509.3" y="216.6">RD3</text>
<text x="25.7" y="223">RA5_IN</text>
<text x="54.7" y="226.8">LRAM_2BAR</text>
<text x="82.6" y="224.4">3</text>
<text x="87.7" y="224.2">CE_BAR</text>
<text x="212.1" y="224.2">GND</text>
<text x="212.1" y="226.8">GND</text>
<text x="231.2" y="223">D0</text>
<text x="231.2" y="225.5">D1</text>
<text x="246.2" y="223">Q0</text>
<text x="246.2" y="225.5">Q1</text>
<text x="274.5" y="224.4">7</text>
<text x="274.5" y="227">6</text>
<text x="279.5" y="223">A0</text>
<text x="279.5" y="225.5">A1</text>
<text x="294.5" y="223">D0</text>
<text x="294.5" y="225.5">D1</text>
<text x="301" y="224.4">10</text>
<text x="301" y="227">11</text>
<text x="486.3" y="226.9">74LS244</text>
<text x="497.4" y="223">OE</text>
<text x="25.7" y="228.1">RA6_IN</text>
<text x="25.7" y="233.2">RA7_IN</text>
<text x="63.4" y="232">74LS386</text>
<text x="212.1" y="229.3">GND</text>
<text x="212.1" y="231.9">GND</text>
<text x="231.2" y="228.1">D2</text>
<text x="231.2" y="230.6">D3</text>
<text x="231.2" y="233.2">D4</text>
<text x="246.2" y="228.1">Q2</text>
<text x="246.2" y="230.6">Q3</text>
<text x="246.2" y="233.2">Q4</text>
<text x="274.5" y="229.5">5</text>
<text x="274.5" y="232.1">4</text>
<text x="279.5" y="228.1">A2</text>
<text x="279.5" y="230.6">A3</text>
<text x="279.5" y="233.2">A4</text>
<text x="294.5" y="228.1">D2</text>
<text x="294.5" y="230.6">D3</text>
<text x="294.5" y="233.2">D4</text>
<text x="301" y="229.5">13</text>
<text x="301" y="232.1">14</text>
<text x="348.2" y="232.1">2</text>
<text x="353.1" y="233.2">1A</text>
<text x="363.3" y="233.2">1Y</text>
<text x="369.6" y="232.1">4</text>
<text x="401.5" y="232.1">2</text>
<text x="406.5" y="233.2">A0</text>
<text x="416.7" y="233.2">Y0</text>
<text x="423" y="232.1">18</text>
<text x="428" y="231.9">RAMD0</text>
<text x="473.8" y="231.9">D4</text>
<text x="482.8" y="232.1">9</text>
<text x="487.7" y="233.2">Y0</text>
<text x="497.9" y="233.2">A0</text>
<text x="504.2" y="232.1">11</text>
<text x="509.3" y="231.9">RD4</text>
<text x="212.1" y="234.4">GND</text>
<text x="212.1" y="236.9">GND</text>
<text x="212.1" y="239.5">GND</text>
<text x="231.2" y="235.7">D5</text>
<text x="231.2" y="238.2">D6</text>
<text x="246.2" y="235.7">Q5</text>
<text x="246.2" y="238.2">Q6</text>
<text x="274.5" y="234.6">3</text>
<text x="274.5" y="237.1">2</text>
<text x="274.5" y="239.7">1</text>
<text x="279.5" y="235.7">A5</text>
<text x="279.5" y="238.2">A6</text>
<text x="294.5" y="235.7">D5</text>
<text x="294.5" y="238.2">D6</text>
<text x="301" y="234.6">15</text>
<text x="301" y="237.1">16</text>
<text x="301" y="239.7">17</text>
<text x="334.1" y="234.4">D0</text>
<text x="334.1" y="239.5">D1</text>
<text x="348.2" y="234.6">3</text>
<text x="348.2" y="237.1">5</text>
<text x="348.2" y="239.7">6</text>
<text x="353.1" y="235.7">1B</text>
<text x="353.1" y="238.2">2A</text>
<text x="363.3" y="238.2">2Y</text>
<text x="369.6" y="237.1">7</text>
<text x="401.5" y="234.6">4</text>
<text x="401.5" y="237.1">6</text>
<text x="401.5" y="239.7">8</text>
<text x="406.5" y="235.7">A1</text>
<text x="406.5" y="238.2">A2</text>
<text x="416.7" y="235.7">Y1</text>
<text x="416.7" y="238.2">Y2</text>
<text x="423" y="234.6">16</text>
<text x="423" y="237.1">14</text>
<text x="423" y="239.7">12</text>
<text x="428" y="234.4">RAMD1</text>
<text x="428" y="236.9">RAMD2</text>
<text x="428" y="239.5">RAMD3</text>
<text x="473.8" y="234.4">D5</text>
<text x="473.8" y="236.9">D6</text>
<text x="473.8" y="239.5">D7</text>
<text x="482.8" y="234.6">7</text>
<text x="482.8" y="237.1">5</text>
<text x="482.8" y="239.7">3</text>
<text x="487.7" y="235.7">Y1</text>
<text x="487.7" y="238.2">Y2</text>
<text x="497.9" y="235.7">A1</text>
<text x="497.9" y="238.2">A2</text>
<text x="504.2" y="234.6">13</text>
<text x="504.2" y="237.1">15</text>
<text x="504.2" y="239.7">17</text>
<text x="509.3" y="234.4">RD5</text>
<text x="509.3" y="236.9">RD6</text>
<text x="509.3" y="239.5">RD7</text>
<text x="25.7" y="240.8">CLOCK</text>
<text x="217.2" y="244.6">CLK_BAR</text>
<text x="231.2" y="245.9">UCLK</text>
<text x="231.2" y="240.8">D7</text>
<text x="245.2" y="245.9">MIN</text>
<text x="246.2" y="240.8">Q7</text>
<text x="273.3" y="242.2">23</text>
<text x="273.3" y="244.8">22</text>
<text x="279.5" y="240.8">A7</text>
<text x="279.5" y="243.3">A8</text>
<text x="279.5" y="245.9">A9</text>
<text x="294.5" y="240.8">D7</text>
<text x="334.1" y="244.6">D2</text>
<text x="347" y="244.8">10</text>
<text x="347.2" y="242.2">11</text>
<text x="353.1" y="240.8">2B</text>
<text x="353.1" y="243.3">3A</text>
<text x="353.1" y="245.9">3B</text>
<text x="363.3" y="243.3">3Y</text>
<text x="369.6" y="242.2">9</text>
<text x="392.5" y="244.6">LRAM_BA1R</text>
<text x="406.5" y="240.8">A3</text>
<text x="406.5" y="245.9">OE</text>
<text x="416.7" y="240.8">Y3</text>
<text x="487.7" y="240.8">Y3</text>
<text x="497.4" y="245.9">OE</text>
<text x="497.9" y="240.8">A3</text>
<text x="504.2" y="244.8">19</text>
<text x="509.3" y="244.6">LR_BAR</text>
<text x="231.2" y="248.4">DCLK</text>
<text x="231.2" y="250.9">CNTUP</text>
<text x="244.2" y="250.9">RCO</text>
<text x="244.5" y="248.4">MAX</text>
<text x="273.3" y="247.3">19</text>
<text x="273.3" y="249.8">21</text>
<text x="279.5" y="248.4">A10</text>
<text x="279.5" y="250.9">A11</text>
<text x="334.1" y="249.6">D3</text>
<text x="347" y="247.3">14</text>
<text x="347" y="249.8">13</text>
<text x="353.1" y="248.4">4A</text>
<text x="353.1" y="250.9">4B</text>
<text x="363.3" y="248.4">4Y</text>
<text x="369.6" y="247.3">12</text>
<text x="405" y="249.8">74LS244</text>
<text x="486.3" y="249.8">74LS244</text>
<text x="212.1" y="254.7">VCC</text>
<text x="212.1" y="257.3">START</text>
<text x="231.2" y="256">OE</text>
<text x="273.3" y="254.9">18</text>
<text x="273.3" y="257.5">20</text>
<text x="279.5" y="256">CE</text>
<text x="334.1" y="254.7">RP</text>
<text x="334.1" y="257.3">GND</text>
<text x="347" y="257.5">15</text>
<text x="348.2" y="254.9">1</text>
<text x="353.1" y="256">A/B</text>
<text x="212.1" y="259.8">START_BAR</text>
<text x="214.7" y="262.3">GND</text>
<text x="231.2" y="258.6">CE</text>
<text x="231.2" y="261.1">LOAD</text>
<text x="231.2" y="263.6">RESET</text>
<text x="278" y="262.5">2732</text>
<text x="279.5" y="258.6">OE/VPP</text>
<text x="351.6" y="262.5">74LS157</text>
<text x="353.1" y="258.6">E</text>
<text x="229.7" y="267.6">COUNTER_8</text>
<text x="348.2" y="275.2">2</text>
<text x="369.6" y="275.2">4</text>
<text x="400.5" y="275.2">11</text>
<text x="423" y="275.2">9</text>
<text x="428" y="275">RAMD4</text>
<text x="334.1" y="277.6">D4</text>
<text x="348.2" y="277.8">3</text>
<text x="348.2" y="280.3">5</text>
<text x="353.1" y="276.3">1A</text>
<text x="353.1" y="278.9">1B</text>
<text x="353.1" y="281.4">2A</text>
<text x="363.3" y="276.3">1Y</text>
<text x="363.3" y="281.4">2Y</text>
<text x="369.6" y="280.3">7</text>
<text x="400.3" y="277.8">13</text>
<text x="400.3" y="280.3">15</text>
<text x="406.5" y="276.3">A0</text>
<text x="406.5" y="278.9">A1</text>
<text x="406.5" y="281.4">A2</text>
<text x="416.7" y="276.3">Y0</text>
<text x="416.7" y="278.9">Y1</text>
<text x="416.7" y="281.4">Y2</text>
<text x="423" y="277.8">7</text>
<text x="423" y="280.3">5</text>
<text x="428" y="277.6">RAMD5</text>
<text x="428" y="280.1">RAMD6</text>
<text x="438.9" y="276.3">?</text>
<text x="438.9" y="278.9">?</text>
<text x="438.9" y="281.4">?</text>
<text x="334.1" y="282.7">D5</text>
<text x="334.1" y="287.7">D6</text>
<text x="347" y="287.9">10</text>
<text x="347.2" y="285.4">11</text>
<text x="348.2" y="282.9">6</text>
<text x="353.1" y="284">2B</text>
<text x="353.1" y="286.5">3A</text>
<text x="363.3" y="286.5">3Y</text>
<text x="369.6" y="285.4">9</text>
<text x="392.5" y="287.7">LRAM_B1A9R</text>
<text x="400.3" y="282.9">17</text>
<text x="406.5" y="284">A3</text>
<text x="416.7" y="284">Y3</text>
<text x="423" y="282.9">3</text>
<text x="428" y="282.7">RAMD7</text>
<text x="438.9" y="284">?</text>
<text x="334.1" y="292.8">D7</text>
<text x="347" y="290.5">14</text>
<text x="347" y="293">13</text>
<text x="353.1" y="289">3B</text>
<text x="353.1" y="291.6">4A</text>
<text x="363.3" y="291.6">4Y</text>
<text x="369.6" y="290.5">12</text>
<text x="405" y="293">74LS244</text>
<text x="406.5" y="289">OE</text>
<text x="334.1" y="297.9">RP</text>
<text x="348.2" y="298.1">1</text>
<text x="353.1" y="294.1">4B</text>
<text x="353.1" y="299.2">A/B</text>
<text x="334.1" y="300.4">GND</text>
<text x="347" y="300.6">15</text>
<text x="351.6" y="305.7">74LS157</text>
<text x="353.1" y="301.7">E</text>
</g>
</svg>
